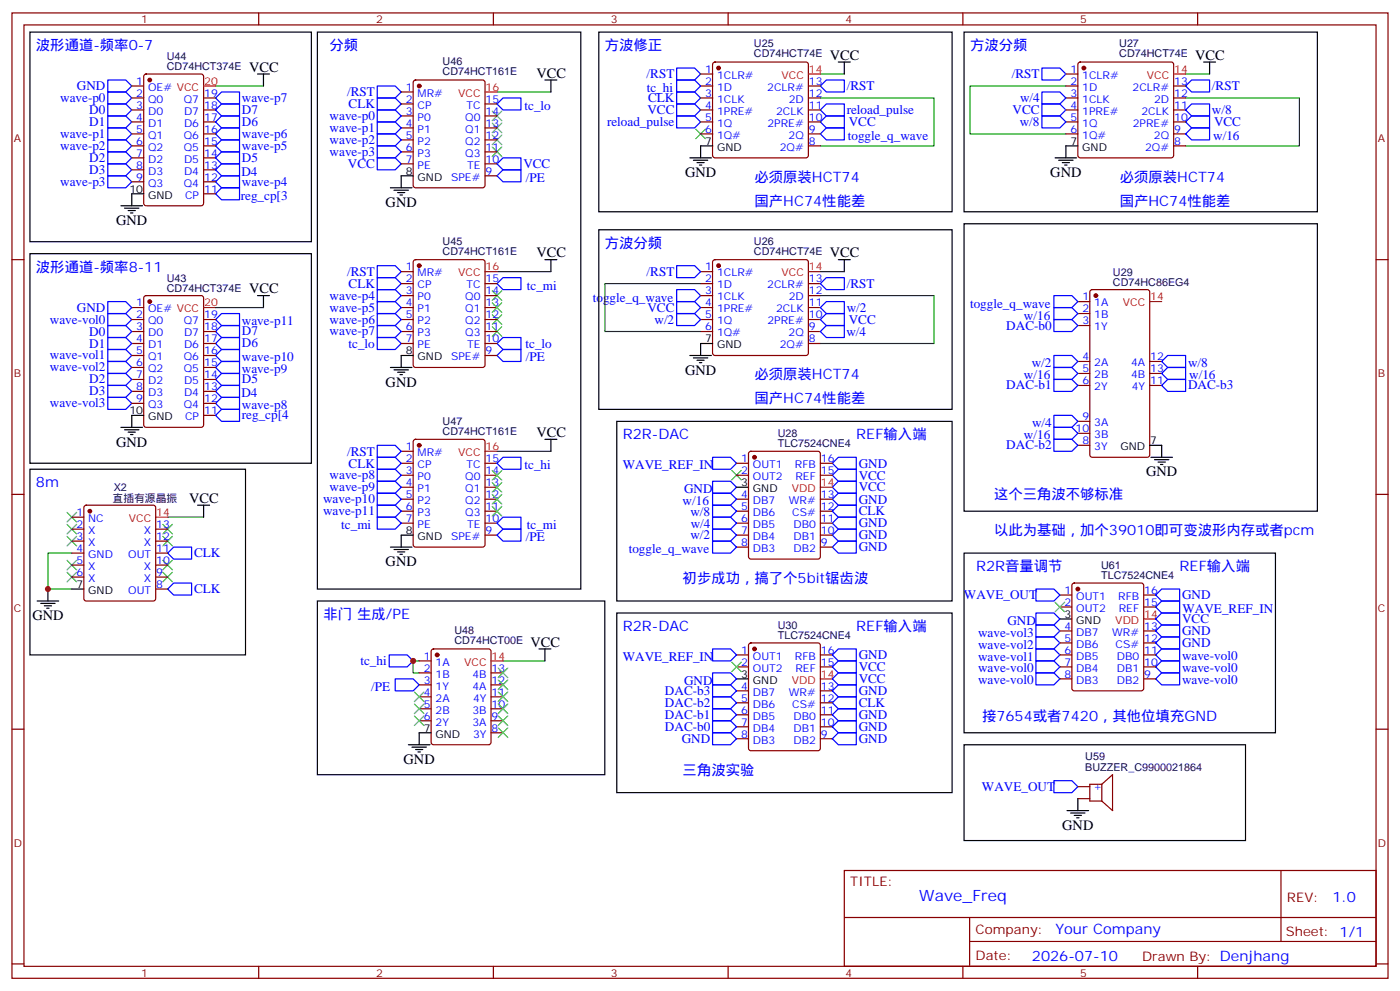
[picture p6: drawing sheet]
<svg xmlns="http://www.w3.org/2000/svg" width="412mm" height="292mm" viewBox="0 0 412 292" stroke-linecap="round" stroke-linejoin="round" font-family="sans-serif">
<g fill="none" stroke="#870000" stroke-width=".35">
<path d="M3.5 3.8h405.4v284.3h-405.4zM7.1 7.3h398.2v277.3h-398.2zM76.2 3.8v3.5M145.3 3.8v3.5M210.1 18.5l.5-.2h26.8l.5 .2 .2 .5v26.8l-.2 .5-.5 .2h-26.8l-.5-.2-.2-.5v-26.8zM214.5 3.8v3.5M283.6 3.8v3.5M317.7 18.5l.5-.2h26.8l.5 .2 .2 .5v26.8l-.2 .5-.5 .2h-26.8l-.5-.2-.2-.5v-26.8zM352.8 3.8v3.5M38.8 25.3h3.5M38.8 28.9h3.5M38.8 32.4h3.5"/>
<path d="M38.8 35.9h3.5M38.8 39.4h3.5M42.6 22l.4-.2h16.3l.6 .4 .1 37.7-.5 .7h-16.5l-.6-.5-.1-37.6zM60 28.9h3.5M60 32.4h3.5M60 35.9h3.5M60 39.4h3.5M118.2 27.1h3.5M118.2 30.6h3.5M118.2 34.1h3.5M118.2 37.7h3.5M121.9 23.8l.5-.2h19.8l.6 .4 .1 30.6-.5 .7h-20l-.6-.4-.1-30.6z"/>
<path d="M142.9 30.6h3.5M142.9 34.1h3.5M142.9 37.7h3.5M206.4 25.3h3.5M206.4 28.9h3.5M206.4 32.4h3.5M206.4 35.9h3.5M206.4 39.4h3.5M206.4 21.8h3.5M238.1 25.3h3.6M238.1 28.9h3.6M238.1 32.4h3.6"/>
<path d="M238.1 35.9h3.6M238.1 39.4h3.6M314 25.3h3.5M314 28.9h3.5M314 32.4h3.5M314 35.9h3.5M314 39.4h3.5M314 21.8h3.5M345.7 25.3h3.5M345.7 28.9h3.5M345.7 32.4h3.5M345.7 35.9h3.5"/>
<path d="M345.7 39.4h3.5M38.8 43h3.5M38.8 46.5h3.5M38.8 50h3.5M38.8 53.6h3.5M60 43h3.5M60 46.5h3.5M60 50h3.5M60 53.6h3.5M60 57.1h3.5M118.2 41.2h3.5M118.2 44.7h3.5"/>
<path d="M118.2 48.3h3.5M142.9 41.2h3.5M142.9 44.7h3.5M142.9 48.3h3.5M142.9 51.8h3.5M238.1 43h3.6M345.7 43h3.5M3.5 76.5h3.6M121.9 76.7l.5-.2h19.8l.6 .4 .1 30.6-.5 .7h-20l-.6-.4-.1-30.6zM210.1 76.7l.5-.2h26.8l.5 .2 .2 .5v26.8l-.2 .5-.5 .2h-26.8l-.5-.2-.2-.5v-26.8zM405.3 76.5h3.6M38.8 90.6h3.5"/>
<path d="M38.8 94.1h3.5M38.8 97.6h3.5M42.6 87.3l.4-.2h16.3l.6 .4 .1 37.7-.5 .6-16.5 .1-.6-.5-.1-37.6zM60 94.1h3.5M60 97.6h3.5M118.2 90.6h3.5M118.2 94.1h3.5M118.2 97.6h3.5M118.2 80h3.5M118.2 83.5h3.5M118.2 87.1h3.5M142.9 90.6h3.5"/>
<path d="M142.9 94.1h3.5M142.9 97.6h3.5M142.9 83.5h3.5M142.9 87.1h3.5M206.4 90.6h3.5M206.4 94.1h3.5M206.4 97.6h3.5M206.4 80h3.5M206.4 83.5h3.5M206.4 87.1h3.5M238.1 90.6h3.6M238.1 94.1h3.6"/>
<path d="M238.1 97.6h3.6M238.1 83.5h3.6M238.1 87.1h3.6M317.5 88.8h3.5M317.5 92.4h3.5M317.5 95.9h3.5M321.3 85.5l.4-.2h16.3l.6 .4 .1 48.3-.5 .6-16.5 .1-.6-.5-.1-48.2zM38.8 101.2h3.5M38.8 104.7h3.5M38.8 108.2h3.5M38.8 111.8h3.5M38.8 115.3h3.5"/>
<path d="M38.8 118.8h3.5M60 101.2h3.5M60 104.7h3.5M60 108.2h3.5M60 111.8h3.5M60 115.3h3.5M60 118.8h3.5M118.2 101.2h3.5M142.9 101.2h3.5M142.9 104.7h3.5M238.1 101.2h3.6M317.5 106.5h3.5"/>
<path d="M317.5 110h3.5M317.5 113.5h3.5M338.7 106.5h3.5M338.7 110h3.5M338.7 113.5h3.5M60 122.3h3.5M118.2 132.9h3.5M118.2 136.5h3.5M118.2 140h3.5M121.9 129.6l.5-.2h19.8l.6 .4 .1 30.6-.5 .7h-20l-.6-.4-.1-30.6zM142.9 136.5h3.5M142.9 140h3.5"/>
<path d="M217 136.5h3.5M217 140h3.5M220.7 133.1l.5-.2h19.7l.7 .5 .1 30.6-.5 .6-20 .1-.7-.5v-30.6zM241.7 136.5h3.5M241.7 140h3.5M317.5 124.1h3.5M317.5 127.6h3.5M317.5 131.2h3.5M3.5 145.6h3.6M21.2 155.9h3.5M21.2 159.4h3.5M21.2 152.3h3.5"/>
<path d="M24.9 149l.5-.2h19.8l.5 .2 .2 .5v26.8l-.3 .5-.4 .2h-19.8l-.5-.2-.2-.5v-26.8zM45.9 155.9h3.5M45.9 159.4h3.5M118.2 143.5h3.5M118.2 147h3.5M118.2 150.6h3.5M118.2 154.1h3.5M142.9 143.5h3.5M142.9 147h3.5M142.9 150.6h3.5M142.9 154.1h3.5M142.9 157.6h3.5"/>
<path d="M217 147h3.5M217 150.6h3.5M217 154.1h3.5M217 157.6h3.5M241.7 147h3.5M241.7 150.6h3.5M241.7 154.1h3.5M241.7 157.6h3.5M405.3 145.6h3.6M21.2 162.9h3.5M21.2 166.4h3.5M21.2 170h3.5"/>
<path d="M45.9 162.9h3.5M45.9 166.4h3.5M45.9 170h3.5M45.9 173.5h3.5M217 161.1h3.5M241.7 161.1h3.5M312.2 175.3h3.5M312.2 178.8h3.5M316 171.9l.4-.2h19.8l.6 .5 .1 30.6-.5 .6-20 .1-.6-.5-.1-30.6zM336.9 175.3h3.5M336.9 178.8h3.5M123.5 194.7h3.5"/>
<path d="M123.5 198.2h3.5M127.2 191.3l.5-.2h16.2l.7 .5v27.1l-.4 .6-16.5 .1-.6-.5-.1-27.1zM144.6 198.2h3.6M217 192.9h3.5M217 196.4h3.5M220.7 189.6l.5-.2h19.7l.7 .4 .1 30.6-.5 .7h-20l-.7-.4v-30.6zM241.7 192.9h3.5M241.7 196.4h3.5M312.2 192.9h3.5M312.2 196.4h3.5M312.2 185.8h3.5M312.2 189.4h3.5"/>
<path d="M312.2 200h3.5M336.9 192.9h3.5M336.9 196.4h3.5M336.9 185.8h3.5M336.9 189.4h3.5M336.9 200h3.5M3.5 214.8h3.6M123.5 201.7h3.5M123.5 205.2h3.5M123.5 208.8h3.5M123.5 212.3h3.5M144.6 201.7h3.6"/>
<path d="M144.6 205.2h3.6M144.6 208.8h3.6M144.6 212.3h3.6M144.6 215.8h3.6M217 203.5h3.5M217 207h3.5M217 210.5h3.5M217 214.1h3.5M217 217.6h3.5M241.7 203.5h3.5M241.7 207h3.5M241.7 210.5h3.5"/>
<path d="M241.7 214.1h3.5M241.7 217.6h3.5M405.3 214.8h3.6M317.5 235.2h3.5M317.5 231.7h3.5M324.6 231h-3.6v4.9h3.6M324.6 231v4.9M324.6 231l3.1-2.8v10.6l-3.1-2.9M248.7 256.4h156.6v28.2h-156.6zM377.3 256.4v20.9M248.7 270.2h156.5M285.6 277.3h119.6"/>
<path d="M285.6 270.2v14.2M3.5 283.9h3.6M76.2 284.6v3.5M145.3 284.6v3.5M214.5 284.6v3.5M283.6 284.6v3.5M352.8 284.6v3.5M405.3 283.9h3.6"/>
</g>
<g fill="none" stroke="#00f" stroke-width=".35">
<path d="M31.7 37.7h5.3l1.8 1.7-1.8 1.8h-5.3zM31.7 27.1h5.3l1.8 1.8-1.8 1.7h-5.3zM31.7 34.1h5.3l1.8 1.8-1.8 1.8h-5.3zM31.7 30.6h5.3l1.8 1.8-1.8 1.7h-5.3zM31.7 23.6h5.3l1.8 1.7-1.8 1.8h-5.3zM63.5 28.9l1.8-1.8h5.3v3.5h-5.3zM63.5 32.4l1.8-1.8h5.3v3.5h-5.3zM65.3 37.7h5.3v3.5h-5.3l-1.8-1.8zM65.3 34.1h5.3v3.6h-5.3l-1.8-1.8zM111.1 28.9h5.3l1.8 1.7-1.8 1.8h-5.3zM111.1 25.3h5.3l1.8 1.8-1.8 1.8h-5.3zM111.1 32.4h5.3l1.8 1.7-1.8 1.8h-5.3z"/>
<path d="M111.1 35.9h5.3l1.8 1.8-1.8 1.7h-5.3zM111.1 39.4h5.3l1.8 1.8-1.8 1.8h-5.3zM148.2 28.9h5.3v3.5h-5.3l-1.8-1.8zM199.3 34.1h5.3l1.8 1.8-1.8 1.8h-5.3zM199.3 30.6h5.3l1.8 1.8-1.8 1.7h-5.3zM199.3 27.1h5.3l1.8 1.8-1.8 1.7h-5.3zM199.3 20h5.3l1.8 1.8-1.8 1.8h-5.3zM199.3 23.6h5.3l1.8 1.7-1.8 1.8h-5.3zM241.7 32.4l1.7-1.8h5.3v3.5h-5.3zM241.7 39.4l1.7-1.7h5.3v3.5h-5.3zM243.4 34.1h5.3v3.6h-5.3l-1.7-1.8zM243.4 23.6h5.3v3.5h-5.3l-1.7-1.8z"/>
<path d="M306.9 30.6h5.3l1.8 1.8-1.8 1.7h-5.3zM306.9 20h5.3l1.8 1.8-1.8 1.8h-5.3zM306.9 27.1h5.3l1.8 1.8-1.8 1.7h-5.3zM306.9 34.1h5.3l1.8 1.8-1.8 1.8h-5.3zM349.2 35.9l1.8-1.8h5.3v3.6h-5.3zM349.2 32.4l1.8-1.8h5.3v3.5h-5.3zM351 23.6h5.3v3.5h-5.3l-1.8-1.8zM351 37.7h5.3v3.5h-5.3l-1.8-1.8zM31.7 51.8h5.3l1.8 1.8-1.8 1.7h-5.3zM31.7 41.2h5.3l1.8 1.8-1.8 1.7h-5.3zM31.7 48.3h5.3l1.8 1.7-1.8 1.8h-5.3zM31.7 44.7h5.3l1.8 1.8-1.8 1.8h-5.3z"/>
<path d="M65.3 41.2h5.3v3.5h-5.3l-1.8-1.7zM65.3 51.8h5.3v3.5h-5.3l-1.8-1.7zM65.3 55.3h5.3v3.5h-5.3l-1.8-1.7zM65.3 48.3h5.3v3.5h-5.3l-1.8-1.8zM65.3 44.7h5.3v3.6h-5.3l-1.8-1.8zM111.1 46.5h5.3l1.8 1.8-1.8 1.7h-5.3zM111.1 43h5.3l1.8 1.7-1.8 1.8h-5.3zM148.2 46.5h5.3v3.5h-5.3l-1.8-1.7zM148.2 50h5.3v3.6h-5.3l-1.8-1.8zM111.1 78.2h5.3l1.8 1.8-1.8 1.8h-5.3zM199.3 78.2h5.3l1.8 1.8-1.8 1.8h-5.3zM31.7 92.4h5.3l1.8 1.7-1.8 1.8h-5.3z"/>
<path d="M31.7 88.8h5.3l1.8 1.8-1.8 1.8h-5.3zM31.7 95.9h5.3l1.8 1.7-1.8 1.8h-5.3zM31.7 99.4h5.3l1.8 1.8-1.8 1.7h-5.3zM63.5 94.1l1.8-1.7h5.3v3.5h-5.3zM65.3 95.9h5.3v3.5h-5.3l-1.8-1.8zM65.3 99.4h5.3v3.5h-5.3l-1.8-1.7zM111.1 99.4h5.3l1.8 1.8-1.8 1.7h-5.3zM111.1 81.8h5.3l1.8 1.7-1.8 1.8h-5.3zM111.1 85.3h5.3l1.8 1.8-1.8 1.7h-5.3zM111.1 88.8h5.3l1.8 1.8-1.8 1.8h-5.3zM111.1 92.4h5.3l1.8 1.7-1.8 1.8h-5.3zM111.1 95.9h5.3l1.8 1.7-1.8 1.8h-5.3z"/>
<path d="M148.2 81.8h5.3v3.5h-5.3l-1.8-1.8zM148.2 99.4h5.3v3.5h-5.3l-1.8-1.7zM199.3 85.3h5.3l1.8 1.8-1.8 1.7h-5.3zM199.3 88.8h5.3l1.8 1.8-1.8 1.8h-5.3zM199.3 92.4h5.3l1.8 1.7-1.8 1.8h-5.3zM241.7 94.1l1.7-1.7h5.3v3.5h-5.3zM243.4 81.8h5.3v3.5h-5.3l-1.7-1.8zM243.4 88.8h5.3v3.6h-5.3l-1.7-1.8zM243.4 95.9h5.3v3.5h-5.3l-1.7-1.8zM310.4 87.1h5.3l1.8 1.7-1.8 1.8h-5.3zM310.4 90.6h5.3l1.8 1.8-1.8 1.7h-5.3zM310.4 94.1h5.3l1.8 1.8-1.8 1.7h-5.3z"/>
<path d="M31.7 117.1h5.3l1.8 1.7-1.8 1.8h-5.3zM31.7 106.5h5.3l1.8 1.7-1.8 1.8h-5.3zM31.7 102.9h5.3l1.8 1.8-1.8 1.8h-5.3zM31.7 110h5.3l1.8 1.8-1.8 1.7h-5.3zM31.7 113.5h5.3l1.8 1.8-1.8 1.8h-5.3zM63.5 118.8l1.8-1.7h5.3v3.5h-5.3zM63.5 108.2l1.8-1.7h5.3v3.5h-5.3zM63.5 104.7l1.8-1.8h5.3v3.6h-5.3zM63.5 111.8l1.8-1.8h5.3v3.5h-5.3zM65.3 113.5h5.3v3.6h-5.3l-1.8-1.8zM148.2 102.9h5.3v3.6h-5.3l-1.8-1.8zM310.4 108.2h5.3l1.8 1.8-1.8 1.8h-5.3z"/>
<path d="M310.4 104.7h5.3l1.8 1.8-1.8 1.7h-5.3zM310.4 111.8h5.3l1.8 1.7-1.8 1.8h-5.3zM342.2 106.5l1.8-1.8h5.2v3.5h-5.2zM344 108.2h5.2v3.6h-5.2l-1.8-1.8zM344 111.8h5.2v3.5h-5.2l-1.8-1.8zM65.3 120.6h5.3v3.5h-5.3l-1.8-1.8zM111.1 131.2h5.3l1.8 1.7-1.8 1.8h-5.3zM111.1 134.7h5.3l1.8 1.8-1.8 1.7h-5.3zM111.1 138.2h5.3l1.8 1.8-1.8 1.7h-5.3zM148.2 134.7h5.3v3.5h-5.3l-1.8-1.7zM209.9 134.7h5.3l1.8 1.8-1.8 1.7h-5.3zM246.9 138.2h5.3v3.5h-5.3l-1.7-1.7z"/>
<path d="M246.9 134.7h5.3v3.5h-5.3l-1.7-1.7zM310.4 125.9h5.3l1.8 1.7-1.8 1.8h-5.3zM310.4 122.3h5.3l1.8 1.8-1.8 1.8h-5.3zM310.4 129.4h5.3l1.8 1.8-1.8 1.7h-5.3zM111.1 141.7h5.3l1.8 1.8-1.8 1.8h-5.3zM111.1 145.3h5.3l1.8 1.7-1.8 1.8h-5.3zM111.1 148.8h5.3l1.8 1.8-1.8 1.7h-5.3zM111.1 152.3h5.3l1.8 1.8-1.8 1.8h-5.3zM148.2 155.9h5.3v3.5h-5.3l-1.8-1.8zM148.2 152.3h5.3v3.6h-5.3l-1.8-1.8zM209.9 141.7h5.3l1.8 1.8-1.8 1.8h-5.3zM209.9 159.4h5.3l1.8 1.7-1.8 1.8h-5.3z"/>
<path d="M209.9 145.3h5.3l1.8 1.7-1.8 1.8h-5.3zM209.9 148.8h5.3l1.8 1.8-1.8 1.7h-5.3zM209.9 152.3h5.3l1.8 1.8-1.8 1.8h-5.3zM209.9 155.9h5.3l1.8 1.7-1.8 1.8h-5.3zM246.9 152.3h5.3v3.6h-5.3l-1.7-1.8zM246.9 155.9h5.3v3.5h-5.3l-1.7-1.8zM246.9 159.4h5.3v3.5h-5.3l-1.7-1.8zM246.9 141.7h5.3v3.6h-5.3l-1.7-1.8zM246.9 145.3h5.3v3.5h-5.3l-1.7-1.8zM246.9 148.8h5.3v3.5h-5.3l-1.7-1.7zM51.2 171.7h5.2v3.6h-5.2l-1.8-1.8zM51.2 161.1h5.2v3.6h-5.2l-1.8-1.8z"/>
<path d="M305.2 173.5h5.2l1.8 1.8-1.8 1.7h-5.2zM342.2 177h5.3v3.6h-5.3l-1.8-1.8zM342.2 173.5h5.3v3.5h-5.3l-1.8-1.7zM114.7 192.9h5.2l1.8 1.8-1.8 1.7h-5.2zM116.4 200h5.3l1.8 1.7-1.8 1.8h-5.3zM209.9 198.2h5.3l1.8 1.8-1.8 1.7h-5.3zM209.9 191.1h5.3l1.8 1.8-1.8 1.8h-5.3zM245.2 196.4l1.7-1.7h5.3v3.5h-5.3zM246.9 198.2h5.3v3.5h-5.3l-1.7-1.7zM246.9 191.1h5.3v3.6h-5.3l-1.7-1.8zM305.2 198.2h5.2l1.8 1.8-1.8 1.7h-5.2zM305.2 194.7h5.2l1.8 1.7-1.8 1.8h-5.2z"/>
<path d="M305.2 191.1h5.2l1.8 1.8-1.8 1.8h-5.2zM305.2 187.6h5.2l1.8 1.8-1.8 1.7h-5.2zM305.2 184.1h5.2l1.8 1.7-1.8 1.8h-5.2zM305.2 180.6h5.2l1.8 1.7-1.8 1.8h-5.2zM340.4 192.9l1.8-1.8h5.3v3.6h-5.3zM340.4 196.4l1.8-1.7h5.3v3.5h-5.3zM340.4 200l1.8-1.8h5.3v3.5h-5.3zM342.2 187.6h5.3v3.5h-5.3l-1.8-1.7zM342.2 184.1h5.3v3.5h-5.3l-1.8-1.8zM342.2 180.6h5.3v3.5h-5.3l-1.8-1.8zM209.9 201.7h5.3l1.8 1.8-1.8 1.7h-5.3zM209.9 205.2h5.3l1.8 1.8-1.8 1.8h-5.3z"/>
<path d="M209.9 208.8h5.3l1.8 1.7-1.8 1.8h-5.3zM209.9 212.3h5.3l1.8 1.8-1.8 1.7h-5.3zM209.9 215.8h5.3l1.8 1.8-1.8 1.8h-5.3zM246.9 205.2h5.3v3.6h-5.3l-1.7-1.8zM246.9 201.7h5.3v3.5h-5.3l-1.7-1.7zM246.9 215.8h5.3v3.6h-5.3l-1.7-1.8zM246.9 212.3h5.3v3.5h-5.3l-1.7-1.7zM246.9 208.8h5.3v3.5h-5.3l-1.7-1.8zM310.4 229.9h5.3l1.8 1.8-1.8 1.8h-5.3z"/>
</g>
<g fill="#870000" stroke="#870000" stroke-width=".35">
<circle cx="44.1" cy="88.8" r=".53"/>
<circle cx="44.1" cy="23.6" r=".53"/>
<circle cx="26.5" cy="150.6" r=".53"/>
<circle cx="123.5" cy="78.2" r=".53"/>
<circle cx="123.5" cy="25.3" r=".53"/>
<circle cx="123.5" cy="131.2" r=".53"/>
<circle cx="128.8" cy="192.9" r=".53"/>
<circle cx="211.7" cy="20" r=".53"/>
<circle cx="211.7" cy="78.2" r=".53"/>
<circle cx="319.3" cy="20" r=".53"/>
<circle cx="222.2" cy="134.7" r=".53"/>
<circle cx="322.8" cy="87.1" r=".53"/>
<circle cx="222.2" cy="191.1" r=".53"/>
<circle cx="317.5" cy="173.5" r=".53"/>
</g>
<g fill="none" stroke="#000" stroke-width=".35">
<path d="M8.8 9.5h82.9v61.7h-82.9zM93.5 9.5h77.6v164h-77.6zM176.4 9.5h104.1v52.9h-104.1zM246.9 18.3h3.6M248.7 18.3v3.5M284 9.5h104.1v52.9h-104.1zM354.5 18.3h3.6M356.3 18.3v3.5M75.8 21.8h3.6M77.6 21.8v3.5M160.5 23.6h3.5M162.3 23.6v3.5"/>
<path d="M42.3 57.1h-3.5v3.5M115 55.3h6.4M116.1 56h4.2M117.1 56.7h2.1M117.8 57.4h.7M121.7 51.8h-3.5v3.5M203.2 46.5h6.3M204.3 47.2h4.2M205.3 47.9h2.1M206 48.6h.7M209.9 43h-3.5v3.5M310.8 46.5h6.3"/>
<path d="M311.9 47.2h4.2M312.9 47.9h2.1M313.6 48.6h.7M317.5 43h-3.5v3.5M8.8 74.7h82.9v61.8h-82.9zM35.6 60.6h6.4M36.7 61.3h4.2M37.7 62h2.2M38.5 62.7h.7M160.5 76.5h3.5M162.3 76.5v3.5M176.4 67.7h104.1v52.9h-104.1z"/>
<path d="M246.9 76.5h3.6M248.7 76.5v3.5M284 65.9h104.1v84.7h-104.1zM75.8 87.1h3.6M77.6 87.1v3.5M115 108.2h6.4M116.1 108.9h4.2M117.1 109.6h2.1M117.8 110.3h.7M121.7 104.7h-3.5v3.5M203.2 104.7h6.3M204.3 105.4h4.2"/>
<path d="M205.3 106.1h2.1M206 106.8h.7M209.9 101.2h-3.5v3.5M8.8 138.2h63.5v54.7h-63.5zM35.6 125.9h6.4M36.7 126.6h4.2M37.7 127.3h2.2M38.5 128h.7M42.3 122.3h-3.5v3.6M160.5 129.4h3.5M162.3 129.4v3.5M181.7 124.1h98.8v52.9h-98.8z"/>
<path d="M338.7 131.2h3.5v3.5M339 134.7h6.4M340.1 135.4h4.2M341.1 136.1h2.2M341.8 136.8h.7M58.2 148.8h3.5M60 148.8v3.5M121.7 157.6h-3.5v3.5M217 143.5h3.5M10.9 177h6.4M12 177.7h4.2M13.1 178.4h2.1"/>
<path d="M13.8 179.1h.7M14.1 173.5v3.5M21.2 173.5h3.5M93.5 177h84.7v51.2h-84.7zM115 161.1h6.4M116.1 161.9h4.2M117.1 162.6h2.1M117.8 163.3h.7M284 162.9h91.7v52.9h-91.7zM158.7 191.1h3.6M160.5 191.1v3.6M181.7 180.6h98.8v52.9h-98.8z"/>
<path d="M217 200h3.5M312.2 182.3h3.5M120.3 219.4h6.3M127 215.8h-3.5v3.6M284 219.4h82.9v28.2h-82.9zM121.4 220.1h4.2M122.4 220.8h2.1M123.1 221.5h.7M314.3 238.8h6.4M315.4 239.5h4.2M317.5 235.2v3.6M316.4 240.2h2.2"/>
<path d="M317.1 240.9h.8"/>
</g>
<g fill="none" stroke="#f00" stroke-width=".35">
<path d="M60 25.3h3.5M142.9 27.1h3.5M238.1 21.8h3.6M345.7 21.8h3.5M60 90.6h3.5M142.9 80h3.5M238.1 80h3.6M338.7 88.8h3.5M142.9 132.9h3.5M45.9 152.3h3.5M241.7 143.5h3.5M144.6 194.7h3.6"/>
<path d="M241.7 200h3.5M336.9 182.3h3.5"/>
</g>
<g fill="none" stroke="#008700" stroke-width=".35">
<path d="M63.5 25.3h14.1M146.4 27.1h15.9M241.7 28.9h33.5v14.1h-33.5M241.7 21.8h7M314 25.3h-28.2v14.1h28.2M349.2 28.9h33.6v14.1h-33.6M349.2 21.8h7.1M63.5 90.6h14.1M146.4 80h15.9M206.4 83.5h-28.2v14.1h28.2M241.7 87.1h33.5v14.1h-33.5M241.7 80h7"/>
<path d="M146.4 132.9h15.9M49.4 152.3h10.6M21.2 162.9h-7.1v10.6h7.1M123.5 194.7h-1.8v3.5h1.8M148.2 194.7h12.3"/>
</g>
<g fill="none" stroke="#3c3" stroke-width=".35">
<path d="M145 39.8l2.8 2.8M145 36.3l2.8 2.8M145 32.7l2.8 2.9M147.8 39.8l-2.8 2.8M147.8 36.3l-2.8 2.8M147.8 32.7l-2.8 2.9M205 38l2.8 2.9M207.8 38l-2.8 2.9M145 43.3l2.8 2.8M147.8 43.3l-2.8 2.8M145 85.7l2.8 2.8M145 92.7l2.8 2.8"/>
<path d="M145 96.2l2.8 2.9M145 89.2l2.8 2.8M147.8 85.7l-2.8 2.8M147.8 92.7l-2.8 2.8M147.8 96.2l-2.8 2.9M147.8 89.2l-2.8 2.8M145 138.6l2.8 2.8M147.8 138.6l-2.8 2.8M215.5 138.6l2.9 2.8M218.4 138.6l-2.9 2.8M19.8 158l2.8 2.8M19.8 154.4l2.8 2.9"/>
<path d="M19.8 150.9l2.8 2.8M22.6 158l-2.8 2.8M22.6 154.4l-2.8 2.9M22.6 150.9l-2.8 2.8M48 154.4l2.8 2.9M48 158l2.8 2.8M50.8 154.4l-2.8 2.9M50.8 158l-2.8 2.8M145 149.2l2.8 2.8M145 145.6l2.8 2.8M145 142.1l2.8 2.8M147.8 149.2l-2.8 2.8"/>
<path d="M147.8 145.6l-2.8 2.8M147.8 142.1l-2.8 2.8M19.8 168.6l2.8 2.8M19.8 165l2.8 2.9M22.6 168.6l-2.8 2.8M22.6 165l-2.8 2.9M48 165l2.8 2.9M48 168.6l2.8 2.8M50.8 165l-2.8 2.9M50.8 168.6l-2.8 2.8M310.8 177.4l2.8 2.8M313.6 177.4l-2.8 2.8"/>
<path d="M146.8 196.8l2.8 2.8M149.6 196.8l-2.8 2.8M215.5 195l2.9 2.8M218.4 195l-2.9 2.8M122.1 203.8l2.8 2.9M122.1 207.4l2.8 2.8M122.1 210.9l2.8 2.8M124.9 203.8l-2.8 2.9M124.9 207.4l-2.8 2.8M124.9 210.9l-2.8 2.8M146.8 214.4l2.8 2.8M146.8 210.9l2.8 2.8"/>
<path d="M146.8 207.4l2.8 2.8M146.8 203.8l2.8 2.9M146.8 200.3l2.8 2.8M149.6 207.4l-2.8 2.8M149.6 214.4l-2.8 2.8M149.6 210.9l-2.8 2.8M149.6 203.8l-2.8 2.9M149.6 200.3l-2.8 2.8"/>
</g>
<g fill="#c00">
<circle cx="14.1" cy="173.5" r=".88"/>
<circle cx="121.7" cy="194.7" r=".88"/>
</g>
<text font-size="4.6" fill="#00f" x="270.8" y="265.4">Wave_Freq</text>
<g font-size="4.2" fill="#00f">
<text x="10.6" y="14.7">波形通道-频率0-7</text>
<text x="97" y="14.7">分频</text>
<text x="178.2" y="14.7">方波修正</text>
<text x="285.8" y="14.7">方波分频</text>
<text x="222.2" y="53.6">必须原装HCT74</text>
<text x="329.8" y="53.6">必须原装HCT74</text>
<text x="222.2" y="60.6">国产HC74性能差</text>
<text x="329.8" y="60.6">国产HC74性能差</text>
<text x="178.2" y="73">方波分频</text>
<text x="10.6" y="80">波形通道-频率8-11</text>
<text x="222.2" y="111.8">必须原装HCT74</text>
<text x="222.2" y="118.8">国产HC74性能差</text>
<text x="183.4" y="129.4">R2R-DAC</text>
<text x="252.2" y="129.4">REF输入端</text>
<text x="10.6" y="143.5">8m</text>
<text x="292.8" y="147">这个三角波不够标准</text>
<text x="292.8" y="157.6">以此为基础，加个39010即可变波形内存或者pcm</text>
<text x="201.1" y="171.7">初步成功，搞了个5bit锯齿波</text>
<text x="287.5" y="168.2">R2R音量调节</text>
<text x="347.5" y="168.2">REF输入端</text>
<text x="95.2" y="182.3">非门 生成/PE</text>
<text x="183.4" y="185.8">R2R-DAC</text>
<text x="252.2" y="185.8">REF输入端</text>
<text x="289.3" y="212.3">接7654或者7420，其他位填充GND</text>
<text x="201.1" y="228.2">三角波实验</text>
<text x="392.5" y="265.7">1.0</text>
<text x="310.9" y="275.2">Your Company</text>
<text x="304" y="283">2026-07-10</text>
</g>
<g font-size="4.2">
<text x="244.5" y="17.6">VCC</text>
<text x="352.1" y="17.6">VCC</text>
<text x="73.4" y="21.1">VCC</text>
<text x="158" y="22.9">VCC</text>
<text x="201.8" y="52.1">GND</text>
<text x="309.4" y="52.1">GND</text>
<text x="113.6" y="61">GND</text>
<text x="34.2" y="66.3">GND</text>
<text x="158" y="75.8">VCC</text>
<text x="244.5" y="75.8">VCC</text>
<text x="73.4" y="86.4">VCC</text>
<text x="113.6" y="113.9">GND</text>
<text x="201.8" y="110.3">GND</text>
<text x="34.2" y="131.5">GND</text>
<text x="158" y="128.7">VCC</text>
<text x="337.6" y="140.3">GND</text>
<text x="55.7" y="148.1">VCC</text>
<text x="113.6" y="166.8">GND</text>
<text x="9.5" y="182.7">GND</text>
<text x="156.3" y="190.4">VCC</text>
<text x="118.9" y="225">GND</text>
<text x="312.9" y="244.4">GND</text>
</g>
<g font-size="3.9" fill="#00f">
<text x="190.5" y="23.1">/RST</text>
<text x="298.1" y="23.1">/RST</text>
<text x="22.7" y="26.6">GND</text>
<text x="102.3" y="28.3">/RST</text>
<text x="190.5" y="27.1">tc_hi</text>
<text x="249.4" y="26.6">/RST</text>
<text x="357" y="26.6">/RST</text>
<text x="17.7" y="30.1">wave-p0</text>
<text x="26.3" y="33.6">D0</text>
<text x="71.3" y="30">wave-p7</text>
<text x="71.3" y="33.5">D7</text>
<text x="97.1" y="35.4">wave-p0</text>
<text x="102.7" y="31.9">CLK</text>
<text x="154.5" y="32.4">tc_lo</text>
<text x="190.7" y="33.6">VCC</text>
<text x="190.9" y="30.1">CLK</text>
<text x="249.4" y="33.6">reload_pulse</text>
<text x="298.3" y="33.6">VCC</text>
<text x="300.5" y="30.2">w/4</text>
<text x="357" y="33.7">w/8</text>
<text x="17.7" y="40.6">wave-p1</text>
<text x="26.3" y="37.2">D1</text>
<text x="71.3" y="40.6">wave-p6</text>
<text x="71.3" y="37.1">D6</text>
<text x="97.1" y="38.9">wave-p1</text>
<text x="178.8" y="37.2">reload_pulse</text>
<text x="249.7" y="41.2">toggle_q_wave</text>
<text x="250" y="37.2">VCC</text>
<text x="300.4" y="37.2">w/8</text>
<text x="357.4" y="41.2">w/16</text>
<text x="357.6" y="37.2">VCC</text>
<text x="17.7" y="44.1">wave-p2</text>
<text x="26.3" y="47.7">D2</text>
<text x="71.3" y="44.1">wave-p5</text>
<text x="71.3" y="47.7">D5</text>
<text x="97.1" y="42.4">wave-p2</text>
<text x="97.1" y="45.9">wave-p3</text>
<text x="26.3" y="51.2">D3</text>
<text x="71.1" y="51.8">D4</text>
<text x="102.5" y="49.5">VCC</text>
<text x="154.2" y="49.5">VCC</text>
<text x="154.9" y="53.6">/PE</text>
<text x="17.7" y="54.7">wave-p3</text>
<text x="70.9" y="58.8">reg_cp[3</text>
<text x="71.3" y="54.7">wave-p4</text>
<text x="102.3" y="81.3">/RST</text>
<text x="190.5" y="81.3">/RST</text>
<text x="97.1" y="88.2">wave-p4</text>
<text x="102.7" y="84.8">CLK</text>
<text x="155.2" y="85.3">tc_mi</text>
<text x="174.6" y="88.8">toggle_q_wave</text>
<text x="249.4" y="84.8">/RST</text>
<text x="14.7" y="95.4">wave-vol0</text>
<text x="22.7" y="91.9">GND</text>
<text x="71.3" y="95.8">wave-p11</text>
<text x="97.1" y="91.8">wave-p5</text>
<text x="97.1" y="95.3">wave-p6</text>
<text x="190.7" y="91.8">VCC</text>
<text x="192.8" y="95.4">w/2</text>
<text x="249.4" y="91.8">w/2</text>
<text x="250" y="95.4">VCC</text>
<text x="285.8" y="90.6">toggle_q_wave</text>
<text x="301.6" y="94.1">w/16</text>
<text x="26.3" y="98.9">D0</text>
<text x="71.3" y="98.8">D7</text>
<text x="97.1" y="98.8">wave-p7</text>
<text x="249.3" y="99">w/4</text>
<text x="296.4" y="97.1">DAC-b0</text>
<text x="14.7" y="105.9">wave-vol1</text>
<text x="26.3" y="102.4">D1</text>
<text x="71.3" y="106.4">wave-p10</text>
<text x="71.3" y="102.3">D6</text>
<text x="102.7" y="102.4">tc_lo</text>
<text x="154.8" y="102.4">tc_lo</text>
<text x="154.9" y="106.5">/PE</text>
<text x="14.7" y="109.4">wave-vol2</text>
<text x="26.3" y="112.9">D2</text>
<text x="71.3" y="109.9">wave-p9</text>
<text x="71.3" y="112.9">D5</text>
<text x="301.6" y="111.8">w/16</text>
<text x="303.9" y="108">w/2</text>
<text x="350" y="108">w/8</text>
<text x="350.3" y="111.8">w/16</text>
<text x="14.7" y="120">wave-vol3</text>
<text x="26.3" y="116.5">D3</text>
<text x="71.1" y="117.1">D4</text>
<text x="296.4" y="114.7">DAC-b1</text>
<text x="350" y="114.7">DAC-b3</text>
<text x="71.3" y="120.5">wave-p8</text>
<text x="71.3" y="123.5">reg_cp[4</text>
<text x="304" y="125.6">w/4</text>
<text x="301.6" y="129.4">w/16</text>
<text x="102.3" y="134.2">/RST</text>
<text x="102.7" y="137.7">CLK</text>
<text x="252.9" y="137.7">GND</text>
<text x="296.4" y="132.3">DAC-b2</text>
<text x="97.1" y="141.1">wave-p8</text>
<text x="154.5" y="138.2">tc_hi</text>
<text x="183.4" y="138.2">WAVE_REF_IN</text>
<text x="252.9" y="141.2">VCC</text>
<text x="95.2" y="148.2">wave-p10</text>
<text x="97.1" y="144.7">wave-p9</text>
<text x="201.1" y="148.8">w/16</text>
<text x="201.5" y="145.3">GND</text>
<text x="252.9" y="144.8">VCC</text>
<text x="252.9" y="148.3">GND</text>
<text x="95.2" y="151.7">wave-p11</text>
<text x="100.5" y="155.9">tc_mi</text>
<text x="155.2" y="155.9">tc_mi</text>
<text x="203.4" y="151.8">w/8</text>
<text x="203.5" y="155.4">w/4</text>
<text x="252.9" y="155.4">GND</text>
<text x="252.9" y="151.8">CLK</text>
<text x="154.9" y="159.4">/PE</text>
<text x="203.4" y="158.9">w/2</text>
<text x="252.9" y="158.9">GND</text>
<text x="57.1" y="164.2">CLK</text>
<text x="185.2" y="162.9">toggle_q_wave</text>
<text x="252.9" y="162.4">GND</text>
<text x="57.1" y="174.7">CLK</text>
<text x="284" y="176.5">WAVE_OUT</text>
<text x="348.2" y="176.5">GND</text>
<text x="296.8" y="184.1">GND</text>
<text x="348.2" y="183.6">VCC</text>
<text x="348.3" y="180.6">WAVE_REF_IN</text>
<text x="288.1" y="191">wave-vol2</text>
<text x="288.1" y="187.5">wave-vol3</text>
<text x="348.2" y="190.6">GND</text>
<text x="348.2" y="187.1">GND</text>
<text x="106.2" y="195.9">tc_hi</text>
<text x="183.4" y="194.7">WAVE_REF_IN</text>
<text x="252.9" y="194.2">GND</text>
<text x="252.9" y="197.7">VCC</text>
<text x="288.1" y="198">wave-vol0</text>
<text x="288.1" y="194.6">wave-vol1</text>
<text x="348.2" y="194.5">wave-vol0</text>
<text x="348.2" y="198">wave-vol0</text>
<text x="109.4" y="203.5">/PE</text>
<text x="201.5" y="201.7">GND</text>
<text x="252.9" y="201.2">VCC</text>
<text x="288.1" y="201.5">wave-vol0</text>
<text x="348.2" y="201.5">wave-vol0</text>
<text x="195.9" y="204.6">DAC-b3</text>
<text x="195.9" y="208.2">DAC-b2</text>
<text x="252.9" y="208.3">CLK</text>
<text x="252.9" y="204.8">GND</text>
<text x="195.9" y="211.7">DAC-b1</text>
<text x="195.9" y="215.3">DAC-b0</text>
<text x="252.9" y="215.3">GND</text>
<text x="252.9" y="211.8">GND</text>
<text x="200.8" y="218.9">GND</text>
<text x="252.9" y="218.9">GND</text>
<text x="289.2" y="233">WAVE_OUT</text>
</g>
<g font-size="3.9" fill="#800">
<text x="250.5" y="261">TITLE:</text>
<text x="379.1" y="265.7">REV:</text>
<text x="287.4" y="275.2">Company:</text>
<text x="378.7" y="275.8">Sheet: 1/1</text>
<text x="287.4" y="282.9">Date:</text>
<text x="336.4" y="282.9">Drawn By: Denjhang</text>
</g>
<g font-size="3.2" fill="#800">
<text x="41.6" y="6.8">1</text>
<text x="110.8" y="6.8">2</text>
<text x="179.9" y="6.8">3</text>
<text x="249.1" y="6.8">4</text>
<text x="318.2" y="6.8">5</text>
<text x="4.1" y="41.9">A</text>
<text x="405.9" y="41.9">A</text>
<text x="4.1" y="111.1">B</text>
<text x="405.9" y="111.1">B</text>
<text x="4.1" y="180.2">C</text>
<text x="405.9" y="180.2">C</text>
<text x="4.1" y="249.3">D</text>
<text x="405.9" y="249.3">D</text>
<text x="41.6" y="287.6">1</text>
<text x="110.8" y="287.6">2</text>
<text x="179.9" y="287.6">3</text>
<text x="249.1" y="287.6">4</text>
<text x="318.2" y="287.6">5</text>
</g>
<g font-size="3.2" fill="#000080">
<text x="49.2" y="17.7">U44</text>
<text x="222.1" y="16.9">CD74HCT74E</text>
<text x="222.1" y="13.9">U25</text>
<text x="329.7" y="16.9">CD74HCT74E</text>
<text x="329.7" y="13.9">U27</text>
<text x="49.2" y="20.6">CD74HCT374E</text>
<text x="130.4" y="22.2">CD74HCT161E</text>
<text x="130.4" y="19.2">U46</text>
<text x="130.4" y="75.1">CD74HCT161E</text>
<text x="130.4" y="72.2">U45</text>
<text x="222.1" y="75.1">CD74HCT74E</text>
<text x="222.1" y="72.2">U26</text>
<text x="49.2" y="82.9">U43</text>
<text x="327.8" y="81.2">U29</text>
<text x="49.2" y="85.9">CD74HCT374E</text>
<text x="327.8" y="84.1">CD74HC86EG4</text>
<text x="130.4" y="125.1">U47</text>
<text x="130.4" y="128">CD74HCT161E</text>
<text x="229.1" y="131.8">TLC7524CNE4</text>
<text x="229.1" y="128.8">U28</text>
<text x="33.2" y="147.7">直插有源晶振</text>
<text x="33.5" y="144.6">X2</text>
<text x="324.4" y="167.6">U61</text>
<text x="324.4" y="170.6">TLC7524CNE4</text>
<text x="229.1" y="185.3">U30</text>
<text x="133.9" y="189.8">CD74HCT00E</text>
<text x="133.9" y="186.8">U48</text>
<text x="229.1" y="188.2">TLC7524CNE4</text>
<text x="319.7" y="227.1">BUZZER_C9900021864</text>
<text x="319.7" y="223.7">U59</text>
</g>
<g font-size="3.2" fill="#00f">
<text x="207.7" y="21.4">1</text>
<text x="211.2" y="23.2">1CLR#</text>
<text x="315.3" y="21.4">1</text>
<text x="318.8" y="23.2">1CLR#</text>
<text x="40.1" y="25">1</text>
<text x="40.1" y="28.5">2</text>
<text x="43.6" y="26.7">OE# VCC</text>
<text x="60.1" y="28.5">19</text>
<text x="119.5" y="26.7">1</text>
<text x="123" y="28.5">MR#</text>
<text x="207.7" y="25">2</text>
<text x="207.7" y="28.5">3</text>
<text x="211.2" y="26.7">1D</text>
<text x="226" y="26.7">2CLR#</text>
<text x="238.3" y="28.5">12</text>
<text x="238.3" y="25">13</text>
<text x="315.3" y="25">2</text>
<text x="315.3" y="28.5">3</text>
<text x="318.8" y="26.7">1D</text>
<text x="333.6" y="26.7">2CLR#</text>
<text x="345.9" y="28.5">12</text>
<text x="345.9" y="25">13</text>
<text x="40.1" y="32">3</text>
<text x="40.1" y="35.6">4</text>
<text x="43.6" y="30.3">Q0</text>
<text x="43.6" y="33.8">D0</text>
<text x="54.2" y="30.3">Q7</text>
<text x="54.2" y="33.8">D7</text>
<text x="60.1" y="35.6">17</text>
<text x="60.1" y="32">18</text>
<text x="119.5" y="30.3">2</text>
<text x="119.5" y="33.8">3</text>
<text x="123" y="32">CP</text>
<text x="123" y="35.6">P0</text>
<text x="137.1" y="35.6">Q0</text>
<text x="137.4" y="32">TC</text>
<text x="143.1" y="33.8">14</text>
<text x="143.1" y="30.3">15</text>
<text x="207.7" y="32">4</text>
<text x="207.7" y="35.6">5</text>
<text x="211.2" y="30.3">1CLK</text>
<text x="211.2" y="33.8">1PRE#</text>
<text x="228.6" y="33.8">2CLK</text>
<text x="232.4" y="30.3">2D</text>
<text x="238.3" y="35.6">10</text>
<text x="238.3" y="32">11</text>
<text x="315.3" y="32">4</text>
<text x="315.3" y="35.6">5</text>
<text x="318.8" y="30.3">1CLK</text>
<text x="318.8" y="33.8">1PRE#</text>
<text x="336.2" y="33.8">2CLK</text>
<text x="340" y="30.3">2D</text>
<text x="345.9" y="35.6">10</text>
<text x="345.9" y="32">11</text>
<text x="40.1" y="39.1">5</text>
<text x="43.6" y="37.3">D1</text>
<text x="43.6" y="40.9">Q1</text>
<text x="54.2" y="40.9">Q6</text>
<text x="54.2" y="37.3">D6</text>
<text x="60.1" y="39.1">16</text>
<text x="119.5" y="37.3">4</text>
<text x="119.5" y="40.9">5</text>
<text x="123" y="39.1">P1</text>
<text x="137.1" y="39.1">Q1</text>
<text x="143.1" y="40.9">12</text>
<text x="143.1" y="37.3">13</text>
<text x="207.7" y="39.1">6</text>
<text x="211.2" y="37.3">1Q</text>
<text x="211.2" y="40.9">1Q#</text>
<text x="226.1" y="37.3">2PRE#</text>
<text x="232.3" y="40.9">2Q</text>
<text x="238.3" y="39.1">9</text>
<text x="315.3" y="39.1">6</text>
<text x="318.8" y="37.3">1Q</text>
<text x="318.8" y="40.9">1Q#</text>
<text x="333.7" y="37.3">2PRE#</text>
<text x="339.9" y="40.9">2Q</text>
<text x="345.9" y="39.1">9</text>
<text x="40.1" y="42.6">6</text>
<text x="40.1" y="46.1">7</text>
<text x="43.6" y="44.4">Q2</text>
<text x="43.6" y="47.9">D2</text>
<text x="54.2" y="44.4">Q5</text>
<text x="54.2" y="47.9">D5</text>
<text x="60.1" y="46.1">14</text>
<text x="60.1" y="42.6">15</text>
<text x="119.5" y="44.4">6</text>
<text x="119.5" y="47.9">7</text>
<text x="123" y="42.6">P2</text>
<text x="123" y="46.1">P3</text>
<text x="137.1" y="46.1">Q3</text>
<text x="137.1" y="42.6">Q2</text>
<text x="143.1" y="47.9">10</text>
<text x="143.1" y="44.4">11</text>
<text x="229.7" y="44.4">2Q#</text>
<text x="238.3" y="42.6">8</text>
<text x="337.3" y="44.4">2Q#</text>
<text x="345.9" y="42.6">8</text>
<text x="40.1" y="49.7">8</text>
<text x="40.1" y="53.2">9</text>
<text x="43.6" y="51.4">D3</text>
<text x="54.2" y="51.4">D4</text>
<text x="60.1" y="53.2">12</text>
<text x="60.1" y="49.7">13</text>
<text x="123" y="49.7">PE</text>
<text x="132.9" y="53.2">SPE#</text>
<text x="137.6" y="49.7">TE</text>
<text x="143.1" y="51.4">9</text>
<text x="43.6" y="55">Q3</text>
<text x="54.2" y="55">Q4</text>
<text x="54.5" y="58.5">CP</text>
<text x="60.1" y="56.7">11</text>
<text x="119.5" y="79.7">1</text>
<text x="119.5" y="83.2">2</text>
<text x="123" y="81.4">MR#</text>
<text x="143.1" y="83.2">15</text>
<text x="207.7" y="79.7">1</text>
<text x="207.7" y="83.2">2</text>
<text x="211.2" y="81.4">1CLR#</text>
<text x="238.3" y="83.2">13</text>
<text x="119.5" y="86.7">3</text>
<text x="123" y="84.9">CP</text>
<text x="123" y="88.5">P0</text>
<text x="137.1" y="88.5">Q0</text>
<text x="137.4" y="84.9">TC</text>
<text x="143.1" y="86.7">14</text>
<text x="207.7" y="86.7">3</text>
<text x="211.2" y="84.9">1D</text>
<text x="211.2" y="88.5">1CLK</text>
<text x="226" y="84.9">2CLR#</text>
<text x="232.4" y="88.5">2D</text>
<text x="238.3" y="86.7">12</text>
<text x="318.8" y="88.5">1</text>
<text x="40.1" y="90.2">1</text>
<text x="40.1" y="93.8">2</text>
<text x="43.6" y="92">OE# VCC</text>
<text x="43.6" y="95.5">Q0</text>
<text x="54.2" y="95.5">Q7</text>
<text x="60.1" y="93.8">19</text>
<text x="119.5" y="90.2">4</text>
<text x="119.5" y="93.8">5</text>
<text x="123" y="92">P1</text>
<text x="123" y="95.5">P2</text>
<text x="137.1" y="95.5">Q2</text>
<text x="137.1" y="92">Q1</text>
<text x="143.1" y="93.8">12</text>
<text x="143.1" y="90.2">13</text>
<text x="207.7" y="90.2">4</text>
<text x="207.7" y="93.8">5</text>
<text x="211.2" y="92">1PRE#</text>
<text x="211.2" y="95.5">1Q</text>
<text x="226.1" y="95.5">2PRE#</text>
<text x="228.6" y="92">2CLK</text>
<text x="238.3" y="93.8">10</text>
<text x="238.3" y="90.2">11</text>
<text x="318.8" y="92">2</text>
<text x="318.8" y="95.5">3</text>
<text x="322.3" y="90.2">1A</text>
<text x="322.3" y="93.8">1B</text>
<text x="40.1" y="97.3">3</text>
<text x="40.1" y="100.8">4</text>
<text x="43.6" y="99.1">D0</text>
<text x="54.2" y="99.1">D7</text>
<text x="60.1" y="100.8">17</text>
<text x="60.1" y="97.3">18</text>
<text x="119.5" y="97.3">6</text>
<text x="119.5" y="100.8">7</text>
<text x="123" y="99.1">P3</text>
<text x="137.1" y="99.1">Q3</text>
<text x="143.1" y="100.8">10</text>
<text x="143.1" y="97.3">11</text>
<text x="207.7" y="97.3">6</text>
<text x="211.2" y="99.1">1Q#</text>
<text x="232.3" y="99.1">2Q</text>
<text x="238.3" y="100.8">8</text>
<text x="238.3" y="97.3">9</text>
<text x="322.3" y="97.3">1Y</text>
<text x="40.1" y="104.4">5</text>
<text x="40.1" y="107.9">6</text>
<text x="43.6" y="102.6">D1</text>
<text x="43.6" y="106.1">Q1</text>
<text x="54.2" y="106.1">Q6</text>
<text x="54.2" y="102.6">D6</text>
<text x="60.1" y="107.9">15</text>
<text x="60.1" y="104.4">16</text>
<text x="123" y="102.6">PE</text>
<text x="132.9" y="106.1">SPE#</text>
<text x="137.6" y="102.6">TE</text>
<text x="143.1" y="104.4">9</text>
<text x="229.7" y="102.6">2Q#</text>
<text x="318.8" y="106.1">4</text>
<text x="322.3" y="107.9">2A</text>
<text x="333.2" y="107.9">4A</text>
<text x="338.8" y="106.1">12</text>
<text x="40.1" y="111.4">7</text>
<text x="43.6" y="109.6">Q2</text>
<text x="43.6" y="113.2">D2</text>
<text x="54.2" y="109.6">Q5</text>
<text x="54.2" y="113.2">D5</text>
<text x="60.1" y="111.4">14</text>
<text x="318.8" y="109.6">5</text>
<text x="318.8" y="113.2">6</text>
<text x="322.3" y="111.4">2B</text>
<text x="333.2" y="111.4">4B</text>
<text x="338.8" y="113.2">11</text>
<text x="338.8" y="109.6">13</text>
<text x="40.1" y="114.9">8</text>
<text x="40.1" y="118.5">9</text>
<text x="43.6" y="116.7">D3</text>
<text x="54.2" y="116.7">D4</text>
<text x="60.1" y="118.5">12</text>
<text x="60.1" y="114.9">13</text>
<text x="322.3" y="114.9">2Y</text>
<text x="333.4" y="114.9">4Y</text>
<text x="43.6" y="120.2">Q3</text>
<text x="54.2" y="120.2">Q4</text>
<text x="54.5" y="123.8">CP</text>
<text x="60.1" y="122">11</text>
<text x="318.8" y="123.8">9</text>
<text x="322.3" y="125.5">3A</text>
<text x="316.8" y="127.3">10</text>
<text x="318.8" y="130.8">8</text>
<text x="322.3" y="129">3B</text>
<text x="119.5" y="132.6">1</text>
<text x="119.5" y="136.1">2</text>
<text x="123" y="134.3">MR#</text>
<text x="123" y="137.9">CP</text>
<text x="137.4" y="137.9">TC</text>
<text x="143.1" y="136.1">15</text>
<text x="218.3" y="136.1">1</text>
<text x="221.8" y="137.9">OUT1</text>
<text x="234.1" y="137.9">RFB</text>
<text x="241.8" y="136.1">16</text>
<text x="322.3" y="132.6">3Y</text>
<text x="119.5" y="139.6">3</text>
<text x="119.5" y="143.2">4</text>
<text x="123" y="141.4">P0</text>
<text x="137.1" y="141.4">Q0</text>
<text x="143.1" y="143.2">13</text>
<text x="143.1" y="139.6">14</text>
<text x="218.3" y="139.6">2</text>
<text x="221.8" y="141.4">OUT2</text>
<text x="234.3" y="141.4">REF</text>
<text x="241.8" y="139.6">15</text>
<text x="119.5" y="146.7">5</text>
<text x="123" y="144.9">P1</text>
<text x="123" y="148.4">P2</text>
<text x="137.1" y="148.4">Q2</text>
<text x="137.1" y="144.9">Q1</text>
<text x="143.1" y="146.7">12</text>
<text x="218.3" y="146.7">4</text>
<text x="221.8" y="148.4">DB7</text>
<text x="232.4" y="148.4">WR#</text>
<text x="241.8" y="146.7">13</text>
<text x="22.5" y="155.5">2</text>
<text x="22.5" y="152">1</text>
<text x="26" y="153.7">NC</text>
<text x="46" y="155.5">13</text>
<text x="119.5" y="150.2">6</text>
<text x="119.5" y="153.7">7</text>
<text x="123" y="152">P3</text>
<text x="123" y="155.5">PE</text>
<text x="137.1" y="152">Q3</text>
<text x="137.6" y="155.5">TE</text>
<text x="143.1" y="153.7">10</text>
<text x="143.1" y="150.2">11</text>
<text x="218.3" y="153.7">6</text>
<text x="218.3" y="150.2">5</text>
<text x="221.8" y="155.5">DB5</text>
<text x="221.8" y="152">DB6</text>
<text x="233.4" y="152">CS#</text>
<text x="233.7" y="155.5">DB0</text>
<text x="241.8" y="150.2">12</text>
<text x="241.8" y="153.7">11</text>
<text x="22.5" y="159">3</text>
<text x="26" y="160.8">X</text>
<text x="26" y="157.3">X</text>
<text x="42.4" y="157.3">X</text>
<text x="42.4" y="160.8">X</text>
<text x="46" y="159">12</text>
<text x="132.9" y="159">SPE#</text>
<text x="143.1" y="157.3">9</text>
<text x="218.3" y="160.8">8</text>
<text x="218.3" y="157.3">7</text>
<text x="221.8" y="159">DB4</text>
<text x="233.7" y="159">DB1</text>
<text x="241.8" y="157.3">10</text>
<text x="241.8" y="160.8">9</text>
<text x="22.5" y="166.1">5</text>
<text x="22.5" y="162.6">4</text>
<text x="26" y="167.9">X</text>
<text x="26" y="164.3">GND</text>
<text x="37.8" y="164.3">OUT</text>
<text x="42.4" y="167.9">X</text>
<text x="46" y="162.6">11</text>
<text x="46" y="166.1">10</text>
<text x="221.8" y="162.6">DB3</text>
<text x="233.7" y="162.6">DB2</text>
<text x="22.5" y="169.6">6</text>
<text x="26" y="171.4">X</text>
<text x="42.4" y="171.4">X</text>
<text x="46" y="169.6">9</text>
<text x="46" y="173.1">8</text>
<text x="37.8" y="174.9">OUT</text>
<text x="313.5" y="178.4">2</text>
<text x="313.5" y="174.9">1</text>
<text x="317" y="176.7">OUT1</text>
<text x="329.4" y="176.7">RFB</text>
<text x="337.1" y="174.9">16</text>
<text x="337.1" y="178.4">15</text>
<text x="313.5" y="185.5">4</text>
<text x="317" y="180.2">OUT2</text>
<text x="329.6" y="180.2">REF</text>
<text x="337.1" y="185.5">13</text>
<text x="313.5" y="189">5</text>
<text x="317" y="190.8">DB6</text>
<text x="317" y="187.3">DB7</text>
<text x="327.7" y="187.3">WR#</text>
<text x="328.6" y="190.8">CS#</text>
<text x="337.1" y="189">12</text>
<text x="124.8" y="194.3">1</text>
<text x="124.8" y="197.8">2</text>
<text x="128.3" y="196.1">1A</text>
<text x="144.8" y="197.8">13</text>
<text x="218.3" y="196.1">2</text>
<text x="218.3" y="192.5">1</text>
<text x="221.8" y="197.8">OUT2</text>
<text x="221.8" y="194.3">OUT1</text>
<text x="234.1" y="194.3">RFB</text>
<text x="234.3" y="197.8">REF</text>
<text x="241.8" y="192.5">16</text>
<text x="241.8" y="196.1">15</text>
<text x="313.5" y="196.1">7</text>
<text x="313.5" y="192.5">6</text>
<text x="317" y="197.8">DB4</text>
<text x="317" y="194.3">DB5</text>
<text x="329" y="194.3">DB0</text>
<text x="329" y="197.8">DB1</text>
<text x="337.1" y="192.5">11</text>
<text x="337.1" y="196.1">10</text>
<text x="124.8" y="201.4">3</text>
<text x="128.3" y="199.6">1B</text>
<text x="128.3" y="203.1">1Y</text>
<text x="139.1" y="199.6">4B</text>
<text x="139.1" y="203.1">4A</text>
<text x="144.8" y="201.4">12</text>
<text x="218.3" y="203.1">4</text>
<text x="241.8" y="203.1">13</text>
<text x="313.5" y="199.6">8</text>
<text x="317" y="201.4">DB3</text>
<text x="329" y="201.4">DB2</text>
<text x="337.1" y="199.6">9</text>
<text x="124.8" y="204.9">4</text>
<text x="124.8" y="208.4">5</text>
<text x="128.3" y="206.7">2A</text>
<text x="139.4" y="206.7">4Y</text>
<text x="144.8" y="208.4">10</text>
<text x="144.8" y="204.9">11</text>
<text x="218.3" y="206.7">5</text>
<text x="221.8" y="208.4">DB6</text>
<text x="221.8" y="204.9">DB7</text>
<text x="232.4" y="204.9">WR#</text>
<text x="233.4" y="208.4">CS#</text>
<text x="241.8" y="206.7">12</text>
<text x="124.8" y="211.9">6</text>
<text x="128.3" y="210.2">2B</text>
<text x="128.3" y="213.7">2Y</text>
<text x="139.1" y="210.2">3B</text>
<text x="139.1" y="213.7">3A</text>
<text x="144.8" y="215.5">8</text>
<text x="144.8" y="211.9">9</text>
<text x="218.3" y="213.7">7</text>
<text x="218.3" y="210.2">6</text>
<text x="221.8" y="215.5">DB4</text>
<text x="221.8" y="211.9">DB5</text>
<text x="233.7" y="211.9">DB0</text>
<text x="233.7" y="215.5">DB1</text>
<text x="241.8" y="210.2">11</text>
<text x="241.8" y="213.7">10</text>
<text x="139.4" y="217.2">3Y</text>
<text x="218.3" y="217.2">8</text>
<text x="221.8" y="219">DB3</text>
<text x="233.7" y="219">DB2</text>
<text x="241.8" y="217.2">9</text>
<text x="322.1" y="232.8">+</text>
</g>
<g font-size="3.2" fill="#f00">
<text x="230.2" y="23.2">VCC</text>
<text x="238.3" y="21.4">14</text>
<text x="337.8" y="23.2">VCC</text>
<text x="345.9" y="21.4">14</text>
<text x="60.1" y="25">20</text>
<text x="135" y="28.5">VCC</text>
<text x="143.1" y="26.7">16</text>
<text x="135" y="81.4">VCC</text>
<text x="143.1" y="79.7">16</text>
<text x="230.2" y="81.4">VCC</text>
<text x="238.3" y="79.7">14</text>
<text x="338.8" y="88.5">14</text>
<text x="60.1" y="90.2">20</text>
<text x="330.8" y="90.2">VCC</text>
<text x="135" y="134.3">VCC</text>
<text x="143.1" y="132.6">16</text>
<text x="241.8" y="143.2">14</text>
<text x="233.3" y="144.9">VDD</text>
<text x="38" y="153.7">VCC</text>
<text x="46" y="152">14</text>
<text x="328.5" y="183.7">VDD</text>
<text x="337.1" y="182">14</text>
<text x="136.7" y="196.1">VCC</text>
<text x="144.8" y="194.3">14</text>
<text x="233.3" y="201.4">VDD</text>
<text x="241.8" y="199.6">14</text>
</g>
<g font-size="3.2">
<text x="207.7" y="42.6">7</text>
<text x="211.2" y="44.4">GND</text>
<text x="315.3" y="42.6">7</text>
<text x="318.8" y="44.4">GND</text>
<text x="119.5" y="51.4">8</text>
<text x="123" y="53.2">GND</text>
<text x="38.1" y="56.7">10</text>
<text x="43.6" y="58.5">GND</text>
<text x="207.7" y="100.8">7</text>
<text x="119.5" y="104.4">8</text>
<text x="123" y="106.1">GND</text>
<text x="211.2" y="102.6">GND</text>
<text x="38.1" y="122">10</text>
<text x="43.6" y="123.8">GND</text>
<text x="338.8" y="130.8">7</text>
<text x="330.1" y="132.6">GND</text>
<text x="218.3" y="143.2">3</text>
<text x="221.8" y="144.9">GND</text>
<text x="119.5" y="157.3">8</text>
<text x="123" y="159">GND</text>
<text x="22.5" y="173.1">7</text>
<text x="26" y="174.9">GND</text>
<text x="313.5" y="182">3</text>
<text x="317" y="183.7">GND</text>
<text x="218.3" y="199.6">3</text>
<text x="221.8" y="201.4">GND</text>
<text x="124.8" y="215.5">7</text>
<text x="128.3" y="217.2">GND</text>
</g>
</svg>
